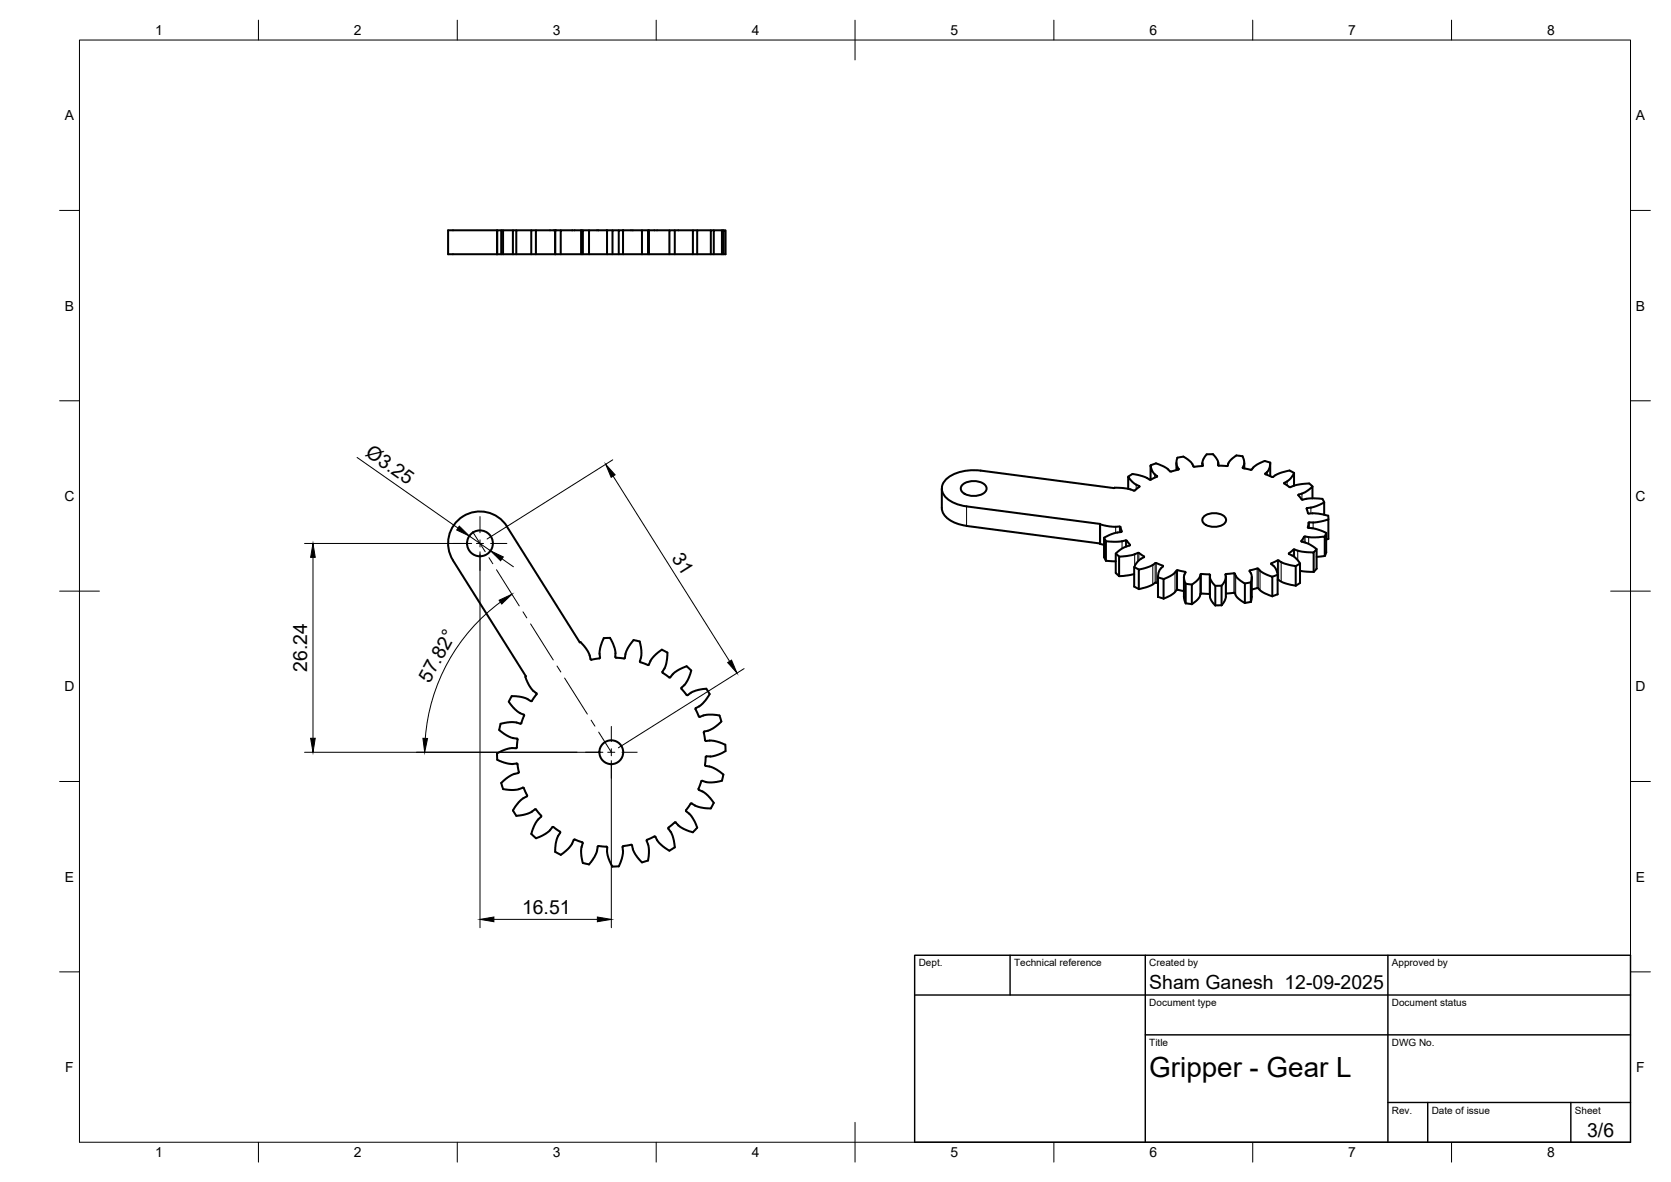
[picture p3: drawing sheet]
<svg xmlns="http://www.w3.org/2000/svg" width="420mm" height="297mm" viewBox="0 0 420 297" stroke-linecap="round" stroke-linejoin="round" font-family="sans-serif">
<!-- layer: Visible -->
<g fill="none" stroke="#000" stroke-width=".51">
<path d="M125 57.9h-12.3v6h12.3M125 57.9v6M126 57.9h-1v6M126.5 57.9h-.5v6M129 57.9h-2.5v6M129.8 57.9h-.8v6M133.6 57.9h-3.8v6M134.7 57.9h-1.1v6M141 57.9h-1.4v6v-6h-4.9v6M146.1 57.9h-5.1v6M146.1 57.9h.5M146.1 57.9v6"/>
<path d="M148.1 57.9h-1.5v6M152.6 57.9h-4.5v6M152.6 57.9h1.4M152.6 57.9v6M155.6 57.9h-1.6v6M156.7 57.9h4.7M156.7 57.9h-1.1v6M156.7 57.9v6M162.9 57.9h-1.5v6M163.2 57.9h5.1M163.2 57.9h-.3v6M163.2 57.9v6"/>
<path d="M169.7 57.9h4.5M175.3 57.9h-1.1v6M178.7 57.9h-3.4v6M179.5 57.9h-.8v6M181.5 57.9h-2v6M181.9 57.9h-.4v6M125 63.9h57.4v-6h-.5v6M168.3 63.9v-6h1.4v6M246.6 118.3l33.7 4.3M246.6 118.3a11.2 11.2 0 0 0-8.7 2.2 3.2 3.2 0 0 0 .9 5.3 10.2 10.2 0 0 0 4.2 1.5M283.7 119.8l.5-.4a1.19 1.19 0 0 1 1.6-.1l2.2 .6 1.2 .7 1.8-.9a3.6 3.6 0 0 1-1.7-2.8v3.7M289.3 116.9l.7-.2a1.23 1.23 0 0 1 1.5 .1 6.8 6.8 0 0 1 2.8 1.7h.2"/>
<path d="M295.8 116.3v1.8M296 115a2.8 2.8 0 0 0 .4 2.9l-1.9 .6M297.5 114.8l.4 .2a4.5 4.5 0 0 1 2.2 2.2M297.6 114.7l-1.5 .3M300.1 117.2l.2 .1M302.3 117.1l-2 .2M302.3 116.3v.8M306.3 116.3v.7M306.5 117h-.1a3.6 3.6 0 0 0-1.4-2.9h-.4a1.84 1.84 0 0 0-2.2 1.8v1.1l-.1 .1M310.9 114.5a4.4 4.4 0 0 0-2.3 2.6l-2.1-.1M310.9 114.5l.8 .1a.7 .7 0 0 1 1 .7l.2 1.1-.4 1.1M312.5 117.5l2.1 .5a6.8 6.8 0 0 1 3.4-2.1l1.4 .4a3.3 3.3 0 0 1-1.3 2.7"/>
<path d="M312.9 116.3v1.4M318.1 119l1.7 .9 .3-.1M319.4 116.3v3.4M325.4 118.9l-.6-.4a1.24 1.24 0 0 0-1.6 0l-1.8 .5-1.3 .9M127.4 132.3l18.4 29.1 .4 .2 1.4 1.8 .6 1.1 .3 1.1 .2 .2M127.5 132.3a8 8 0 0 0-11.1-2.5 8 8 0 0 0-2.5 11l18.3 29.2M236.8 122.8v4.9a5 5 0 0 0 4.2 4l2 .4M242.1 121.8a4.5 4.5 0 0 1 5.8 .4 1.6 1.6 0 0 1-1.4 2.2 4.4 4.4 0 0 1-4.8-1 1.22 1.22 0 0 1 .4-1.6zM243 127.3l33.6 4.4v4.9l-33.6-4.4M276.6 136.6v.1M276.6 131.6v.2M277.6 135.1l.5 .9"/>
<path d="M280.2 122.6h.6a13 13 0 0 1 4.4 .7l1.3-1.1a5.6 5.6 0 0 1-2.8-2.4v3.1M280.6 139.1l.8 .8M281.7 132.4l-.2-.1a12.1 12.1 0 0 1-4.9-.5v4.9l1 .2M281.7 132.4l.4 1.1M282 133.6l-.1 .1a9.9 9.9 0 0 0-4.3 1.4v4.9l.5 .9M283 135.8a12.5 12.5 0 0 1-4.9 .2v4.9M283 135.8l.3 .1 .8 1-.1 .2M284 137.1a7.1 7.1 0 0 0-3.5 2l.1 4.9 .8 .8M286.1 138.9l.3 .1 1.2 .9v.1M286.1 139a12.6 12.6 0 0 1-4.7 .9v4.9l3.8-.5M302.7 129.8a4.1 4.1 0 0 1 5.5 .4 1.8 1.8 0 0 1-1.9 2.1l-1.3 .1a2.53 2.53 0 0 1-2.7-1.7zM322.9 121.4a4.6 4.6 0 0 0 2.5-2.5v3.1"/>
<path d="M322.9 121.3v.2l1.3 .9h.3a11.9 11.9 0 0 1 4.7-.9M326.5 124.3a7.1 7.1 0 0 0 3.5-2v2.9M326.5 124.3v.1l.8 1.1 .3 .1M327.3 136.1a7.7 7.7 0 0 1 3.7 1.9v4.9M327.3 136.1l-.1-.1 .7-1.1 .2-.1a13.3 13.3 0 0 0 5 0v4.9l-2.1 .2M328.9 128.9l-.4-1.1 .2-.1a9.6 9.6 0 0 0 4.3-1.5v3.2M328.9 129l.2 .1a12.1 12.1 0 0 1 4.8 .5l.1 .9M329.2 121.5l.8 .8M331.1 138l-.8 .8M332.5 125.4l-.5-.1a12.1 12.1 0 0 0-4.5 .3M332.5 125.4l.5 .8M333.5 135.6l.5-.2v-4.9l-.5 .2a12.7 12.7 0 0 1-4.4 .6l-.3 1.2 .2 .2a10.9 10.9 0 0 1 4.5 1.2v4.9l-.4 .9"/>
<path d="M333.5 133.9l-.4 .9M278.1 140.9l2.4 .2M285.2 142.5l1.2 .6M287.6 140a4.6 4.6 0 0 0-2.4 2.5v4.9l1.2 .6M290.4 141.5a9.5 9.5 0 0 1-4.1 1.6v4.9M290.4 141.5h.4l1.6 .8M291.2 145v5M291.2 150l1.4 .4M291.2 145.1l1.4 .4M291.2 146.6l-.6-.2a10 10 0 0 1-4.3 1.6M292.4 142.4a3.2 3.2 0 0 0-1.2 2.7v4.9M297.7 145.1v4.9l.4 1.6"/>
<path d="M298 143.7l.1 .2M298 143.7l-2-.4a6.8 6.8 0 0 1-3.4 2.2v4.9l.4-.1a6.5 6.5 0 0 0 3-2.1l1.7 .4M298.1 143.9a2.78 2.78 0 0 0 0 2.8v4.9M298.2 151.6l1.5 .2M298.2 146.7l1.5 .2M301.9 144.4a4.2 4.2 0 0 1-2.2 2.5v4.9a4.6 4.6 0 0 0 2.2-2.5M301.9 144.3h2.2M301.9 149.2l2.2 .1M304.1 144.4h.1a3.5 3.5 0 0 0 1.4 2.8v5a4.1 4.1 0 0 1-1.4-2.2v-4.9M304.1 149.3h.1M307.2 152.1h-1.6M307.2 147.2h-1.6"/>
<path d="M308.1 144.4a2.84 2.84 0 0 1-1 2.8v4.9l.8-1.1 .3-.8v-5.2M310.5 144.2a4.7 4.7 0 0 0 2.5 2.4v4.9l-.4-.2a4.5 4.5 0 0 1-2.1-2.2M310.5 149.1l-2.3 .1M310.5 144.2l-2.4 .2M314.3 143.3l2-.4a7.5 7.5 0 0 0 3.6 2v4.9M314.3 143.4h-.1a3 3 0 0 1 .3 3v4.9l.2-1.3v-5M314.5 151.3l-1.5 .2M314.5 146.3l-1.5 .3M314.8 148.1l1.5-.3a7.5 7.5 0 0 0 3.6 2M319.7 141.6h-.1a3.7 3.7 0 0 1 1.6 2.8v5M319.7 141.6l1.7-.8a10.5 10.5 0 0 0 4.4 1.5v4.9M321.3 145.7l.2 .1a9.9 9.9 0 0 0 4.3 1.4"/>
<path d="M321.3 149.3l-1.4 .5M321.3 144.4l-1.4 .5M326.9 143.4l3.4 .3M326.9 141.6l-1.1 .7M330.3 143.7v-4.9h-.5a12.2 12.2 0 0 1-4.4-.7l-1.4 1a5.8 5.8 0 0 1 2.9 2.5v4.9l-1.1 .7M331.1 142.9l-.8 .8M131.8 179.8l-.7 1.9M132.1 170.1l1.3 2.7 1.5 1.4M132.2 169.9l-.1 .2M133.5 176.2l-1.1-.6-1.4-.5-2.3-.2-.2 .4a1.39 1.39 0 0 0 .3 2.2l1.3 1.3 1.6 .8 .1 .2M134.9 174.2v.3l-1.1 1.6-.3 .1M154.7 165.1l-.1-2.2-1.2-2.6-1.6 .1-.9 2.4-.2 1.1 .1 1.5-2.1 .4"/>
<path d="M154.7 165.1l.2 .2M154.9 165.3l2 .2M160.8 161.2l.5 2.8-.4 2.2M160.8 161.2l-.3-.1a1.37 1.37 0 0 0-2.1 .9l-.9 1.6-.4 1.7-.2 .2M160.9 166.2l.1 .2M161 166.4l1.9 .7M163.2 167l.6-1.3 1-1.2 1.6-1.2 .4 .1a1.31 1.31 0 0 1 .9 1.9l-.4 2.2-.7 1.3a.74 .74 0 0 0 .7 .7l.3 .2a.75 .75 0 0 0 .9 .5l1.4-1.4 2.7-1.4M163.2 167l-.3 .1M172.6 167.4l.3 .3a1.38 1.38 0 0 1 .5 2.2l-1 1.8-1 1.1a.73 .73 0 0 0 .5 .9l.2 .3a.74 .74 0 0 0 .8 .7M177.6 173.1l-2.5 .4-1.1 .4-1.1 .8M177.6 173.1l.2 .3a1.3 1.3 0 0 1-.1 2.1l-1.4 1.7-1.3 .7a.72 .72 0 0 0 .2 1l.6 1.2 2.3-.5 2.8 .2M180.9 179.8l.5 1.5"/>
<path d="M129.9 191.9l.2 .1 .3 2M130.3 194.3l-1.6 .4-1.7 1.2a1.29 1.29 0 0 0-.6 2l.1 .4M130.5 194l-.2 .2M130.8 181.9l-1.7-.4-1.9 .1a1.3 1.3 0 0 0-1.6 1.4 .98 .98 0 0 0 .7 1.1l2.1 1.2 1.6 .3a.74 .74 0 0 1 0 1l-.1 1.4-1.8 .1-2 .6a1.31 1.31 0 0 0-1.1 1.8 .96 .96 0 0 0 1 .9l2.2 .6 1.7-.1M131.1 181.7l-.3 .2M131.7 198l.8 1.9M131.7 198l-.3-.1-1 .5-1.3 .1-2.6-.2M132.5 199.9v.2l-1.6 1-1.2 1.5a1.3 1.3 0 0 0-.1 2.1l.2 .3M175.7 198.5l1.8 1 2 2.3M176.3 196.3l-.4 1.2a.74 .74 0 0 0-.2 1M176.6 196.2l-.3 .1M177.1 183.8a.74 .74 0 0 0 0 1l.1 .4a.75 .75 0 0 0 .3 1l1.8-.1 1.8 .6a1.29 1.29 0 0 1 1.3 1.6v.4"/>
<path d="M177.4 192.5l1.1 .1 1.1 .5 2.3 1.6M177.5 190.2l-.1 1.2a.76 .76 0 0 0 0 1.1M181.4 181.3l-2.2 1.8-2.1 .7M181.9 194.6l-.1 .4a1.39 1.39 0 0 1-1.7 1.5l-1.9 .1-1.6-.4M182.4 188.8l-2.5 1.1-1.1 .2h-1.2l-.2 .2M136.1 205l-1.4-1.6-2.2 1.1-2.7 .5M136.1 205l-.1 .3-1.3 1.4-.7 1.6a1.31 1.31 0 0 0 .5 2.1 .96 .96 0 0 0 1.2-.1l1.8-1 1.4-1.4a.73 .73 0 0 1 .9 .4l1.1 .8-1 2-.3 3M139.6 214.1l1.4 .7M152.7 213l.1 2.2 1.2 2.6M152.7 213l-.2-.2-2.1-.2-.3 1.5-.6 1.2-1.4 1.9-.4-.1a1.28 1.28 0 0 1-1.4-1.5l-.2-1.9 .4-1.9-2-.8-.2 .1-.5 1.1-.8 1-2 1.6M155.6 217.7l-1.6 .1M158.7 212.3l-1.2 .2a.73 .73 0 0 0-.9 .4l.1 1.1-.2 1.3-.9 2.4"/>
<path d="M162.6 211.3l.5 1.7v2a1.3 1.3 0 0 1-1.3 1.6 .8 .8 0 0 1-.9-.4l-1.5-2-.5-1.8-.2-.1M164.8 210.3a.75 .75 0 0 0-1 .3l-.4 .1a.77 .77 0 0 0-.8 .6M164.8 210.3l.8 1.4 1.6 1.4a1.29 1.29 0 0 0 2.1 0l.4-.2M168 208.2l.7 .9 .4 1 .6 2.8M179.5 201.7l-.2 .4a1.31 1.31 0 0 1-1.9 1l-1.8-.3-1.7-.9a.74 .74 0 0 0-.7 .7l-.2 .3a.73 .73 0 0 0-.5 1l1.4 1.2 .9 1.7a1.29 1.29 0 0 1-.3 2.1 1 1 0 0 1-1.3 0l-2.2-1.1-1.1-1.1a.74 .74 0 0 0-.9 .5l-.3 .3a.74 .74 0 0 0-.6 .7"/>
<circle cx="120.7" cy="136.5" r="3.2"/>
<circle cx="153.7" cy="189" r="3"/>
</g>
<circle cx="139.6" cy="57.9" r=".25" fill="#000"/>
<!-- layer: Visible Narrow -->
<g fill="none" stroke="#000" stroke-width=".25">
<path d="M290.3 119.2v.8M290.9 119.6v.2M296 117.4v.7M296.4 117.9h.1M302.3 116.4v.7M302.5 117h.1M306.3 116.3v.7M312.5 117.5v.1M312.7 117v.7M318.1 119v.2M318.6 118.6v.8M243 127.3v4.9"/>
<path d="M280.5 132.4v1.5M281.5 132.3v1.5M281.7 132.4v1.3M282 133.6h.1M282.1 136v1.8M283 135.8v1.6M283.3 135.9v1.4M284.1 136.9v.1M285.3 139.3v2.9M285.7 121.8v1.1M286.1 139v2.1M286.4 139v1.8"/>
<path d="M286.4 122.2v.1M287.6 139.9v.1M322.9 121.4v.1M323.6 121v1M324.1 139.1v.1M325.2 138.1v1.7M325.5 138.1v1.9M326.3 138.4v2.4M326.5 124.3v.3M327.2 136v.1M327.4 124v1.6M327.9 134.9v1.4"/>
<path d="M328.1 134.8v1.5M328.7 127.7v.6M328.8 132.5v.1M329 131.4v1.3M329.1 135v1.7M329.2 131.3v1.4M329.6 127.6v1.4M330.2 131.3v1.5M289.9 142v4.9M290.4 141.5v4.9M290.7 141.5v4.9M292.4 142.2v.2"/>
<path d="M295.4 143.9v4.9M295.8 143.4v4.9M296.1 143.3v4.9M298 143.7v.4M301.7 144.9v4.9M301.9 144.4v4.9M302.1 144.3v4.9M304.1 144.4v4.9M308.3 144.3v4.9M310.3 144.1v4.9M310.5 144.2v4.9M310.7 144.7v4.9"/>
<path d="M314.3 143.4v.3M316.1 142.9v4.9M316.4 142.9v4.9M316.8 143.4v4.9M319.7 141.6v.2M321.2 140.9v3.3M321.5 140.9v4.9M322.1 141.3v4.9"/>
</g>
<!-- layer: BORDER -->
<g fill="none" stroke="#000" stroke-width=".25">
<path d="M20 10.1h390v276.9h-390zM65 5.1v5M115 5.1v5M165 5.1v5M215 5.1v10M265 5.1v5M315 5.1v5M365 5.1v5M15 52.9h5M410 52.9h5M15 100.7h5M410 100.7h5"/>
<path d="M15 148.6h10M405 148.6h10M15 196.4h5M410 196.4h5M15 244.2h5M410 244.2h5M65 287v5M115 287v5M165 287v5M215 282.1v9.9M265 287v5M315 287v5"/>
<path d="M365 287v5"/>
</g>
<!-- layer: TITLEBLOCK -->
<path d="M230 240.1h180v46.9h-180zM230 250h180M254 240.1v9.9M288 240.1v46.9M349 240.1v46.9M288 260.1h122M349 277.1h61M359 277.1v9.9M395 277.1v9.9" fill="none" stroke="#000" stroke-width=".36"/>
<!-- layer: Smart Centers -->
<g fill="none" stroke="#000" stroke-width=".25">
<path d="M113.9 136.6h4.1M118.8 133.6l3.2 5M119.8 136.6h1.8M120.7 129.8v4.1M120.7 135.7v1.8M120.7 139.2v4.1M123.4 136.6h4M123 140.2l.9 1.5M124.8 143.2l5.8 9.1M131.5 153.8l1 1.5M133.4 156.8l5.7 9M140.1 167.4l.9 1.5"/>
<path d="M142 170.4l5.7 9.1M147.2 189h3.8M148.6 181l1 1.5M150.5 184l3.2 5M152.8 189h1.8M153.7 182.5v3.9M153.7 188.2v1.7M153.7 191.7v3.8M156.4 189h3.8"/>
</g>
<!-- layer: FD_Dimensions -->
<g fill="none" stroke="#000" stroke-width=".25">
<path d="M89.8 115l25.3 17.7M154.1 115.6l-31.6 19.9M154.2 119.6l29.3 46.6M76.6 136.6h42M118 134.7l5.4 3.7M120.7 138.7v94.4M78.7 140.1v45.4M125.8 151.3a46.9 46.9 0 0 0-18.9 34.2M126.2 140.4l2.9 2M187.1 168l-31.6 19.9M76.6 189h75M153.7 191.1v42"/>
<path d="M124.2 231h26"/>
</g>
<path d="M152.3 116.7l2.4 2.6-1 .7zM115.5 132.2l2.5 2.5-3.2-1.5zM123.4 138.4l3.2 1.6-.7 .9zM78.7 136.6l.6 3.5h-1.2zM125.5 150.8l3.2-1.5-2.5 2.5zM183 166.5l.9-.6 1.4 3.2zM78.1 185.5h1.2l-.6 3.5zM106.3 185.5l1.2 .1-.7 3.4zM120.7 231l3.5-.6v1.2zM150.2 230.4l3.5 .6-3.5 .6z" fill="#000" stroke="#000" stroke-width=".25"/>
<text font-size="7" x="289" y="270.6">Gripper - Gear L</text>
<g font-size="4.9">
<text x="91.7" y="114.4" transform="rotate(35 91.7 114.4)">Ø3.25</text>
<text x="168.8" y="140.1" transform="rotate(58 168.8 140.1)">31</text>
<text x="77.2" y="168.9" transform="rotate(-90 77.2 168.9)">26.24</text>
<text x="108" y="171.8" transform="rotate(-61 108 171.8)">57.82°</text>
<text x="131.3" y="229.6">16.51</text>
<text x="289" y="248.5">Sham Ganesh 12-09-2025</text>
<text x="399.1" y="285.7">3/6</text>
</g>
<g font-size="3.5">
<text x="39" y="8.8">1</text>
<text x="89" y="8.8">2</text>
<text x="139" y="8.8">3</text>
<text x="189" y="8.8">4</text>
<text x="239" y="8.8">5</text>
<text x="289" y="8.8">6</text>
<text x="339" y="8.8">7</text>
<text x="389" y="8.8">8</text>
<text x="16.3" y="30.2">A</text>
<text x="411.3" y="30.2">A</text>
<text x="16.3" y="78">B</text>
<text x="411.3" y="78">B</text>
<text x="16.2" y="125.9">C</text>
<text x="411.2" y="125.9">C</text>
<text x="16.2" y="173.7">D</text>
<text x="411.2" y="173.7">D</text>
<text x="16.3" y="221.6">E</text>
<text x="411.3" y="221.6">E</text>
<text x="16.4" y="269.4">F</text>
<text x="411.4" y="269.4">F</text>
<text x="39" y="290.8">1</text>
<text x="89" y="290.8">2</text>
<text x="139" y="290.8">3</text>
<text x="189" y="290.8">4</text>
<text x="239" y="290.8">5</text>
<text x="289" y="290.8">6</text>
<text x="339" y="290.8">7</text>
<text x="389" y="290.8">8</text>
</g>
<g font-size="2.5">
<text x="231" y="242.9">Dept.</text>
<text x="255" y="242.9">Technical reference</text>
<text x="289" y="242.9">Created by</text>
<text x="350" y="242.9">Approved by</text>
<text x="289" y="252.8">Document type</text>
<text x="350" y="252.8">Document status</text>
<text x="289" y="262.9">Title</text>
<text x="350" y="262.9">DWG No.</text>
<text x="350" y="279.9">Rev.</text>
<text x="360" y="279.9">Date of issue</text>
<text x="396" y="279.9">Sheet</text>
</g>
</svg>
